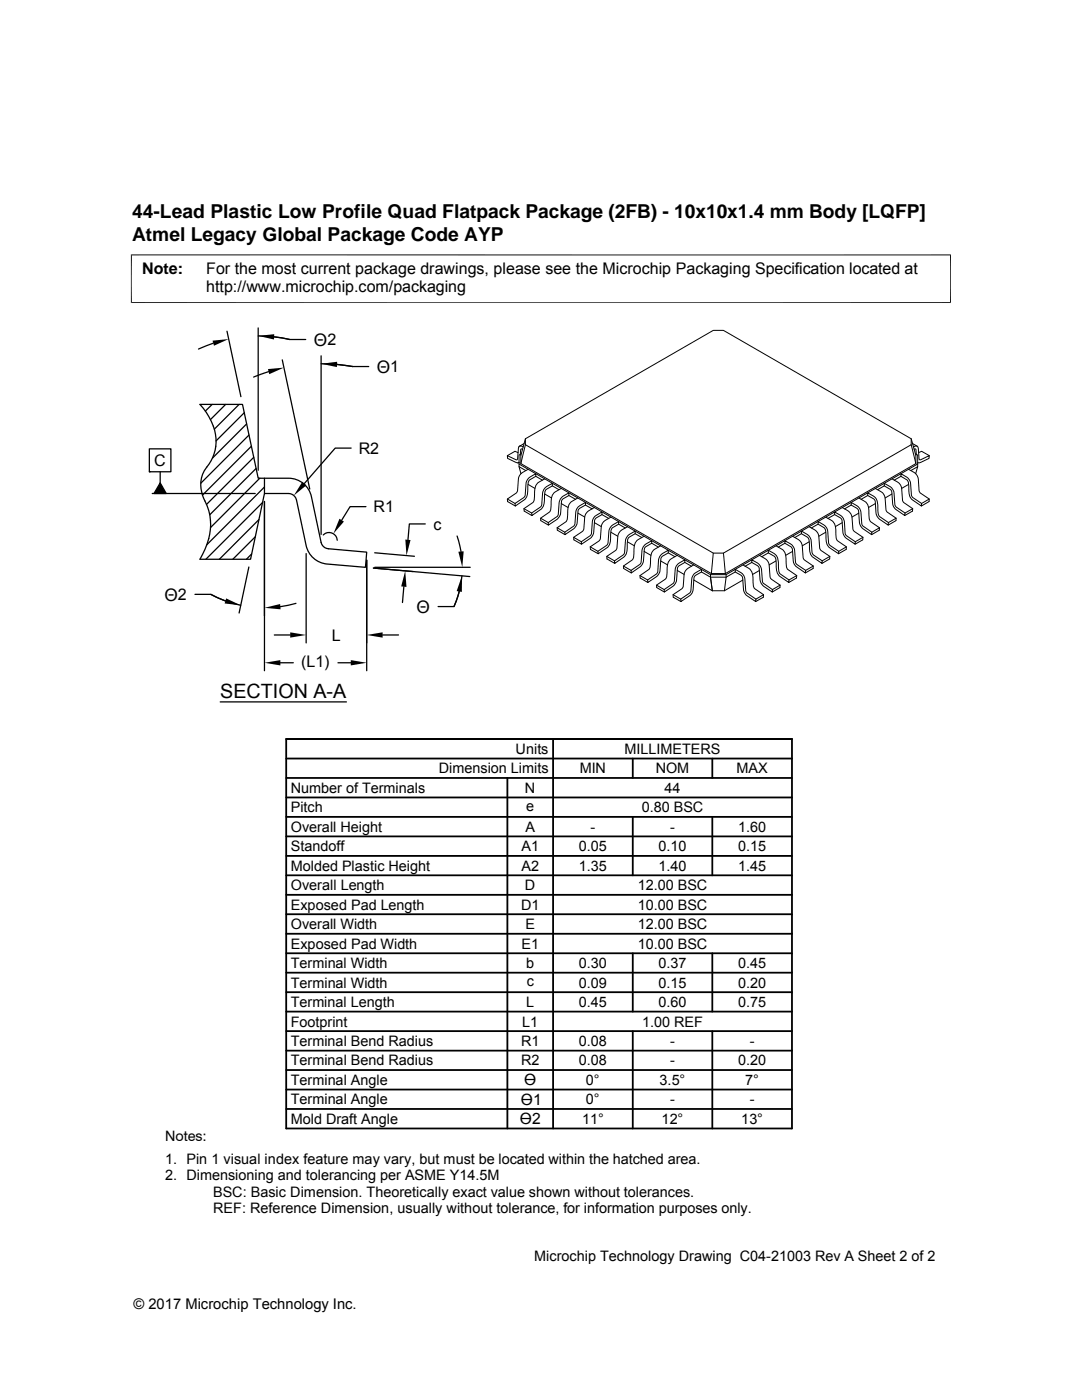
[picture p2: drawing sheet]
<svg xmlns="http://www.w3.org/2000/svg" width="216mm" height="279mm" viewBox="0 0 216 279" stroke-linecap="round" stroke-linejoin="round" font-family="sans-serif">
<g fill="none" stroke="#000" stroke-width=".25">
<path d="M42.5 68.5l-2.9 1.2M45.3 66.1l2.8 13.1M51.5 65.4v28.5M51.5 67a29.6 29.6 0 0 1 6.3 .8M53.6 74.2l-3 1M54.7 67.2l3.1 .6h3.2M56.3 71.8l5.5 25.8M64.1 71v35.7M64.1 72.6l3.1 .1 3.2 .5M67.2 72.7l3.2 .5h3.2M29.8 89.6h4.3v4.5h-4.3zM29.8 94.1h.1"/>
<path d="M30.4 98.5h20.5M32 96.4l1.2 2.1h-2.5zM32 94.1v2.3M39.9 80.7h8.5l3.1 14.7h6.1a4.7 4.7 0 0 1 4.5 3.7l2 9.1 .2 .7a1.59 1.59 0 0 0 1.2 .6l7.7 .7-.3 3-7.6-.6a4.7 4.7 0 0 1-4.2-3.7l-1.9-9.1a1.63 1.63 0 0 0-1.6-1.3h-4.8l-2.8 13.1h-10.1a12.1 12.1 0 0 0 1.4-10.7 7.3 7.3 0 0 1-.7-6.6l.3-.6a8.6 8.6 0 0 0 .8-10.5zM42.3 80.7l-1.3 1.3M45 80.7l-3 3M47.7 80.7l-4.9 4.9M48.7 82.4l-5.6 5.6M49.2 84.6l-6.8 6.8M49.7 86.8l-9.6 9.6M50.2 89l-9.8 9.8M50.6 91.3l-9.4 9.4"/>
<path d="M51.1 93.5l-9.3 9.2M51.8 95.4l-9.8 9.9M52.8 95.4v3.1M52.8 97.2l-11.5 11.5M70.1 89.4h-3.2l-6.2 7.1M103.6 92.3h-.1M38.9 118.6h3.2M42.1 118.6l1.1 .6a21.1 21.1 0 0 0 4.8 1.6M42.1 118.6l2.9 1.3M49.7 113.2l-2 9.1M50.2 110.6l-1 1M50.9 107.1l-4.4 4.5"/>
<path d="M51.7 103.7l-7.9 7.9M52.4 100.3l-11.3 11.3M52.8 100.1v33.8M61.1 110.5v17.8M64.5 106.8a1.64 1.64 0 0 1 1.7-.4 1.64 1.64 0 0 1 1.1 1.4M73 101.1h-3.2l-1.6 2.7M73.2 111.8v22.1M74.5 113.4l19.2 1.7M74.8 110.3l7.9 .7M74.8 113.2h19M80.6 117.1l-.3 3.1M84.9 104.6h-3.2l-.3 3.1"/>
<path d="M91.2 107l.8 3.1M91.6 118l-1 3.1h-3.2M92.2 114.9a20.1 20.1 0 0 1-1.6 6.2M54.7 126.7h3.2M55.9 132.3h2.6M59.1 120.4l-3.2 .7M67.4 132.3h2.6M76.3 126.7h3.2M43.9 140.1h25.2"/>
</g>
<g fill="none" stroke="#000" stroke-width=".2">
<path d="M26.1 50.9h163.7M26.2 50.8v9.7M189.7 50.8v9.7M26.1 60.4h163.7M101.2 99.6l1.6 .9M103.4 90.3l-.6-.2-1.6 .8M103.6 92.6v.5l1.3 .8M103.6 93.1l.3 1.4M103.7 89l-.3 .5-.2 2.3-2-.9 .1 .6 1.7 .8h.6M103.7 89h.2l.5 .2M104 90.6l-.4 .2v1.8l38.2 22.1h3.1l38.2-22.1v-1.8l-.5-.2M104.3 89.6l-.4 .1-.1 1"/>
<path d="M104.6 88.5l-.9 .5M104.8 87.6l37.5-21.7h2.1l37.4 21.7v1.2l-37.4 21.6h-2.1l-37.5-21.6zM104.8 88.8l-.9 3.7M104.8 87.6l-.9 3.3v1.6l38 22h2.8l38.1-22v-1.6l-1-3.3M105.4 93.7a2.49 2.49 0 0 0-2 1.9l-.2 2.6-2 1.4 .1 .5 1.5 .9M105.4 96.7l1.3 .8M105.5 95.4l1.4-.9v.6l-1.2 .6a2.3 2.3 0 0 0-.4 2 2.38 2.38 0 0 1-.8 2.1l-1.7 1.2v-.5l1.9-1.4 .3-2.9zM106.9 95.1l1.3 .7M108.7 98.6l1.3 .8M108.7 95.6a2.87 2.87 0 0 0-2 3.4l-.2 1-.2 .3-1.8 1.2 .1 .5 1.5 .9M108.8 97.3l1.4-.8v.5l-1.1 .6a2.37 2.37 0 0 0-.5 1.9 2.45 2.45 0 0 1-.8 2.2l-1.7 1.2v-.5l1.9-1.4 .3-2.6zM110.2 97l1.3 .7"/>
<path d="M112 97.5a2.87 2.87 0 0 0-2 3.4l-.2 1-.2 .3-1.7 1.2v.5l1.5 .9M112.1 99.3l1.4-.9v.5l-1.4 .9-.2 2.6-.3 .7-.4 .5-1.8 1.2v-.5l1.9-1.4 .3-2.6zM113.5 98.9l1.4 .8M115.3 99.4a2.88 2.88 0 0 0-2 3.4l-.2 1.1-.2 .3-1.7 1.1v.5l1.5 .9M171.4 99.4a2.8 2.8 0 0 1 2 3.4l.1 1 .3 .4 1.7 1.1v.5l-1.6 .9M173.1 98.9l-1.3 .8M173.1 98.4a2.73 2.73 0 0 1 2.1 3.3l.1 1.1 .3 .3 1.7 1.2-.1 .5-1.7-1.2-.5-.5-.2-.7-.2-2.4-.3-.5-1.2-.6zM174.7 97.5a2.46 2.46 0 0 1 1.9 1.9l.3 2.6 1.9 1.4v.5l-1.6 .9M176.4 97l-1.3 .7M176.4 96.5a2.48 2.48 0 0 1 2 1.9l.2 2.4 .3 .4 1.7 1.2-.1 .5-1.7-1.2a1.63 1.63 0 0 1-.7-1.2l-.2-2.4-.2-.4-1.3-.7zM178 98.6l-1.4 .8M178 95.6a2.49 2.49 0 0 1 1.9 1.9l.3 2.6 1.9 1.4v.5l-1.6 .9"/>
<path d="M179.8 94.5a2.55 2.55 0 0 1 1.9 2l.2 2.4 .3 .4 1.7 1.2v.5l-1.8-1.2a2.91 2.91 0 0 1-.8-2.8l-.1-1-1.4-.9zM179.8 95.1l-1.4 .7M181.3 96.7l-1.4 .8M181.3 93.7a2.57 2.57 0 0 1 1.9 1.9l.3 2.6 1.9 1.4v.5l-1.5 .9M181.8 88.8l1 3.7M182.1 88.5l.9 .5M182.3 89.2l.5-.2 .4 .2 .3 2.6 1.9-.9v.6l-1.7 .8h-.6M182.4 89.6l.4 .1v1M183.1 92.6v.5l-1.4 .8M183.1 93.1l-.4 1.4M183.3 90.3l.6-.2 1.5 .8M185.4 99.6l-1.5 .9"/>
<path d="M104.5 101.5l1.6 .9M107.9 103.4l1.5 .9M111.2 105.3l1.5 .9M112 100.5l1.3 .8M114.5 107.2l1.5 .9M115.3 102.4l1.4 .8M115.4 101.2l1.4-.9v.5l-1.4 .9-.2 2.6-.3 .7-.4 .5-1.8 1.2v-.5l1.9-1.4 .3-2.9zM116.8 100.8l1.4 .8M117.8 109.1l1.5 .9M118.6 101.3a2.55 2.55 0 0 0-1.9 1.9l-.3 2.6-1.9 1.4v.5l1.5 .9M118.6 104.3l1.4 .8M118.7 103.1l1.4-.9v.5l-1.1 .7-.3 .4-.2 2.4-.3 .7-.4 .5-1.8 1.2v-.5l1.8-1.2 .2-.3 .2-2.8z"/>
<path d="M120.1 102.7l1.4 .8M121.1 111l1.5 .9M121.9 103.2a2.49 2.49 0 0 0-1.9 1.9l-.3 2.6-1.9 1.4v.5l1.6 .9M121.9 106.2l1.4 .8M122 105l1.4-.9v.5l-1.1 .7a2.29 2.29 0 0 0-.5 1.9 2.37 2.37 0 0 1-.7 2.1l-1.7 1.2-.1-.5 1.7-1.1 .3-.4 .2-2.8zM123.4 104.6l1.4 .8M124.4 113l1.5 .8M125.2 108.1l1.4 .8M125.2 105.1a2.48 2.48 0 0 0-1.9 1.9l-.3 2.6-1.9 1.4v.5l1.6 .9M125.3 106.9l1.4-.9v.5l-1.1 .7a2.22 2.22 0 0 0-.4 1.9 2.42 2.42 0 0 1-.8 2.2l-1.7 1.1-.1-.5 1.9-1.4 .3-2.8zM126.7 106.5l1.4 .8M127.7 114.9l1.5 .8"/>
<path d="M128.5 110l1.4 .8M128.5 107a2.87 2.87 0 0 0-2 3.5l-.2 1-.2 .3-1.7 1.2v.5l1.6 .8M128.6 108.8l1.4-.9v.5l-1.3 .9-.3 2.7-.2 .6-.5 .6-1.7 1.1-.1-.5 1.9-1.4 .3-2.6zM130 108.4l1.4 .8M131 116.8l1.5 .9M131.8 112l1.4 .7M131.8 108.9a2.88 2.88 0 0 0-2 3.5l-.1 1-.3 .3-1.7 1.2v.5l1.6 .8M131.9 110.7l1.4-.9v.5l-1.3 1-.3 2.6-.2 .6-.5 .6-1.7 1.1-.1-.5 1.8-1.2 .2-.3 .2-2.5zM133.3 110.3l1.4 .8M134.3 118.7l1.5 .9M135.1 110.8a2.87 2.87 0 0 0-2 3.5l-.1 1-.3 .3-1.7 1.2v.5l1.6 .9M135.1 113.9l1.4 .7"/>
<path d="M135.2 112.6l1.5-.9v.5l-1.2 .7-.3 .4-.2 2.5-.2 .6-.5 .6-1.7 1.2-.1-.5 2-1.4 .3-2.9zM136.7 112.2l1.3 .8M138.4 112.7a2.55 2.55 0 0 0-1.9 2l-.3 2.6-1.9 1.4v.5l1.6 .9M138.5 115.8l3.6 2.1M138.5 114.5l1.5-.9v.6l-1.2 .6-.3 .4-.2 2.5a1.63 1.63 0 0 1-.7 1.2l-1.7 1.2-.1-.5 1.8-1.3 .2-.3 .3-2.7zM140 114.2l1.8 1M141.8 115.2v-.5l.3 3.2M141.8 115.2l.3 2.7M142.3 110.4l-.4 4.1M144.4 110.4l.3 4.1M144.9 114.7l-.4 3.2M146.7 113.6a2.48 2.48 0 0 1 1.9 2l.2 2.4 .2 .3 1.8 1.3v.5l-1.7-1.2-.5-.5-.2-.7-.3-2.6-1.4-.9z"/>
<path d="M146.7 114.2l-1.8 1h-3.1M148.2 112.7a2.92 2.92 0 0 1 2.1 3.5l.1 1 .2 .3 1.8 1.2-.1 .5-1.5 .9M148.2 115.8l-3.7 2.1h-2.4M150 111.7a2.57 2.57 0 0 1 2 1.9l.2 2.7 1.9 1.4v.5l-1.7-1.2-.5-.6-.2-.6-.3-2.6-1.4-1zM150 112.2l-1.3 .8M151.5 110.8a2.55 2.55 0 0 1 2 2l.2 2.6 2 1.4-.1 .5-1.5 .9M151.5 113.9l-1.3 .7M152.4 118.7l-1.6 .9M153.3 110.3l-1.3 .8M153.3 109.8a2.73 2.73 0 0 1 2 3.3l.2 1.1 .2 .4 1.7 1.1v.5l-1.7-1.1a2.93 2.93 0 0 1-.8-2.8l-.2-1-.2-.3-1.2-.7zM154.8 108.9a2.85 2.85 0 0 1 2.1 3.5l.1 1 .2 .3 1.8 1.2-.1 .5-1.5 .8M154.8 112l-1.3 .7"/>
<path d="M155.7 116.8l-1.6 .9M156.6 108.4l-1.3 .8M156.6 107.9a2.48 2.48 0 0 1 2 1.9l.2 2.6 2 1.4-.1 .5-1.7-1.1a1.63 1.63 0 0 1-.7-1.2l-.2-2.5-.2-.3-1.3-.8zM158.1 110l-1.3 .8M158.2 107a2.49 2.49 0 0 1 1.9 1.9l.3 2.7 1.9 1.4-.1 .5-1.5 .8M159 114.9l-1.6 .8M159.9 106.5l-1.3 .8M159.9 106a2.53 2.53 0 0 1 2 1.9l.2 2.5 .2 .4 1.8 1.1-.1 .5-1.7-1.1a2.83 2.83 0 0 1-.8-2.8l-.2-1-1.4-1zM161.4 108.1l-1.3 .8M161.5 105.1a2.49 2.49 0 0 1 1.9 1.9l.3 2.6 1.9 1.4-.1 .5-1.5 .9M162.3 113l-1.5 .8M163.2 104.6l-1.3 .8"/>
<path d="M163.2 104.1a2.55 2.55 0 0 1 2 1.9l.2 2.5 .2 .4 1.8 1.1-.1 .5-1.7-1.2a2.92 2.92 0 0 1-.8-2.7l-.2-1-1.4-1zM164.7 106.2l-1.3 .8M164.8 103.2a2.87 2.87 0 0 1 2 3.4l.1 1 .3 .4 1.7 1.1-.1 .5-1.5 .9M165.6 111l-1.5 .9M166.5 102.7l-1.3 .8M166.5 102.2a2.55 2.55 0 0 1 2 1.9l.2 2.5 .1 .3 1.9 1.2-.1 .5-1.7-1.2-.5-.5-.2-.7-.3-2.6-1.4-.9zM168.1 101.3a2.63 2.63 0 0 1 1.9 1.9l.3 2.6 1.9 1.4-.1 .5-1.5 .9M168.1 104.3l-1.4 .8M168.9 109.1l-1.5 .9M169.8 100.8l-1.3 .8M169.8 100.3a2.57 2.57 0 0 1 2 1.9l.2 2.6 2 1.4-.1 .5-1.7-1.2-.5-.5-.2-.7-.3-2.6-1.4-.9zM171.4 102.4l-1.4 .8"/>
<path d="M172.2 107.2l-1.5 .9M174.7 100.5l-1.4 .8M175.5 105.3l-1.5 .9M178.8 103.4l-1.5 .9M182.1 101.5l-1.5 .9"/>
</g>
<g fill="none" stroke="#000" stroke-width=".36">
<path d="M57.1 159.2h100.9M57.1 155.3h100.9M57.1 151.4h100.9M57.1 147.5h100.9v77.7h-100.9zM101.2 155.3v69.9M110.4 147.5v77.7M126.3 151.4v3.9M142.1 151.4v3.9M57.1 166.9h100.9M57.1 163h100.9M57.1 178.6h100.9M57.1 174.7h100.9"/>
<path d="M57.1 170.8h100.9M126.3 163v11.7M142.1 163v11.7M57.1 194.1h100.9M57.1 186.4h100.9M57.1 182.5h100.9M57.1 190.2h100.9M57.1 198h100.9M126.3 190.2v11.7M142.1 190.2v11.7M57.1 201.9h100.9M57.1 205.8h100.9"/>
<path d="M57.1 217.4h100.9M57.1 213.6h100.9M57.1 209.7h100.9M126.3 205.8v19.4M142.1 205.8v19.4M57.1 221.3h100.9"/>
</g>
<g fill="#000">
<path d="M42.4 68l3.2-.3-2.9 1.3zM53.5 73.7l3.2-.3-3 1.3zM51.5 67l3.2-.3v1.1zM64.1 72.6l3.2-.4-.1 1.1zM32 96.4l1.2 2.1h-2.5zM60.3 96.2l.8 .7-2.5 2zM45.1 119.4l2.9 1.4-3.2-.4zM67.7 103.5l.9 .6-2.1 2.4zM80.9 113.9l.2 3.2-1-.1zM80.9 107.7l1 .1-.8 3.1zM92.2 114.9v3.2l-1.1-.1zM91.5 110.1l1-.1-.3 3.2z"/>
<path d="M52.8 132.3l3.1-.6v1.1zM52.8 121.3l3.1-.8 .1 1.1zM57.9 126.2l3.2 .5-3.2 .6zM70 131.7l3.2 .6-3.2 .5zM73.2 126.7l3.1-.5v1.1z"/>
</g>
<text font-size="3.9" x="43.9" y="139.2">SECTION A-A</text>
<g font-size="3.8">
<text x="26.4" y="43.5">44-Lead Plastic Low Profile Quad Flatpack Package (2FB) - 10x10x1.4 mm Body [LQFP]</text>
<text x="26.4" y="48">Atmel Legacy Global Package Code AYP</text>
</g>
<g font-size="3.5">
<text x="62.6" y="69">Θ2</text>
<text x="75.2" y="74.4">Θ1</text>
<text x="32.8" y="119.8">Θ2</text>
<text x="83.1" y="122.3">Θ</text>
</g>
<g font-size="3.2">
<text x="28.4" y="54.6">Note:</text>
<text x="41.1" y="58.3">http://www.microchip.com/packaging</text>
<text x="41.1" y="54.6">For the most current package drawings, please see the Microchip Packaging Specification located at</text>
<text x="30.8" y="93">C</text>
<text x="71.6" y="90.6">R2</text>
<text x="74.5" y="102.3">R1</text>
<text x="86.5" y="105.7">c</text>
<text x="66.2" y="127.9">L</text>
<text x="60.1" y="133.1">(L1)</text>
</g>
<g font-size="3.1">
<text x="103.9" y="220.5">ϴ1</text>
<text x="104.6" y="216.6">ϴ</text>
<text x="103.7" y="224.4">ϴ2</text>
</g>
<g font-size="2.9">
<text x="87.6" y="154.3">Dimension Limits</text>
<text x="102.9" y="150.5">Units</text>
<text x="115.7" y="154.3">MIN</text>
<text x="124.6" y="150.5">MILLIMETERS</text>
<text x="130.8" y="154.3">NOM</text>
<text x="147" y="154.3">MAX</text>
<text x="58" y="158.2">Number of Terminals</text>
<text x="104.8" y="158.2">N</text>
<text x="105" y="161.8">e</text>
<text x="132.6" y="158.2">44</text>
<text x="58" y="166">Overall Height</text>
<text x="58" y="162.1">Pitch</text>
<text x="104.8" y="166">A</text>
<text x="117.8" y="166">-</text>
<text x="128" y="162.1">0.80 BSC</text>
<text x="133.7" y="166">-</text>
<text x="147.3" y="166">1.60</text>
<text x="58" y="173.8">Molded Plastic Height</text>
<text x="58" y="169.9">Standoff</text>
<text x="104.1" y="169.9">A1</text>
<text x="104.1" y="173.8">A2</text>
<text x="115.5" y="169.9">0.05</text>
<text x="115.5" y="173.8">1.35</text>
<text x="131.4" y="169.9">0.10</text>
<text x="131.4" y="173.8">1.40</text>
<text x="147.3" y="173.8">1.45</text>
<text x="147.3" y="169.9">0.15</text>
<text x="58" y="177.7">Overall Length</text>
<text x="104.8" y="177.7">D</text>
<text x="127.3" y="177.7">12.00 BSC</text>
<text x="58" y="185.4">Overall Width</text>
<text x="58" y="181.5">Exposed Pad Length</text>
<text x="104" y="181.5">D1</text>
<text x="104.8" y="185.4">E</text>
<text x="127.3" y="185.4">12.00 BSC</text>
<text x="127.3" y="181.5">10.00 BSC</text>
<text x="58" y="189.3">Exposed Pad Width</text>
<text x="104" y="189.3">E1</text>
<text x="127.3" y="189.3">10.00 BSC</text>
<text x="58" y="193.2">Terminal Width</text>
<text x="58" y="197.1">Terminal Width</text>
<text x="105" y="193.2">b</text>
<text x="105.1" y="196.8">c</text>
<text x="115.5" y="197.1">0.09</text>
<text x="115.5" y="193.2">0.30</text>
<text x="131.4" y="197.1">0.15</text>
<text x="131.4" y="193.2">0.37</text>
<text x="147.3" y="197.1">0.20</text>
<text x="147.3" y="193.2">0.45</text>
<text x="58" y="201">Terminal Length</text>
<text x="105" y="201">L</text>
<text x="115.5" y="201">0.45</text>
<text x="131.4" y="201">0.60</text>
<text x="147.3" y="201">0.75</text>
<text x="58" y="204.9">Footprint</text>
<text x="58" y="208.7">Terminal Bend Radius</text>
<text x="104" y="208.8">R1</text>
<text x="104.2" y="204.9">L1</text>
<text x="115.5" y="208.7">0.08</text>
<text x="128.1" y="204.9">1.00 REF</text>
<text x="133.7" y="208.7">-</text>
<text x="149.6" y="208.7">-</text>
<text x="58" y="212.6">Terminal Bend Radius</text>
<text x="104" y="212.6">R2</text>
<text x="115.5" y="212.6">0.08</text>
<text x="133.7" y="212.6">-</text>
<text x="147.3" y="212.6">0.20</text>
<text x="58" y="216.5">Terminal Angle</text>
<text x="58" y="220.4">Terminal Angle</text>
<text x="116.9" y="216.5">0°</text>
<text x="116.9" y="220.4">0°</text>
<text x="131.6" y="216.5">3.5°</text>
<text x="133.7" y="220.4">-</text>
<text x="148.7" y="216.5">7°</text>
<text x="149.6" y="220.4">-</text>
<text x="32.9" y="227.6">Notes:</text>
<text x="58" y="224.3">Mold Draft Angle</text>
<text x="116.1" y="224.3">11°</text>
<text x="132" y="224.3">12°</text>
<text x="147.9" y="224.3">13°</text>
<text x="32.9" y="232.2">1. Pin 1 visual index feature may vary, but must be located within the hatched area.</text>
<text x="32.9" y="235.5">2. Dimensioning and tolerancing per ASME Y14.5M</text>
<text x="42.5" y="238.8">BSC: Basic Dimension. Theoretically exact value shown without tolerances.</text>
<text x="42.5" y="242.2">REF: Reference Dimension, usually without tolerance, for information purposes only.</text>
<text x="106.6" y="251.7">Microchip Technology Drawing C04-21003 Rev A Sheet 2 of 2</text>
<text x="26.6" y="261.3">© 2017 Microchip Technology Inc.</text>
</g>
</svg>
